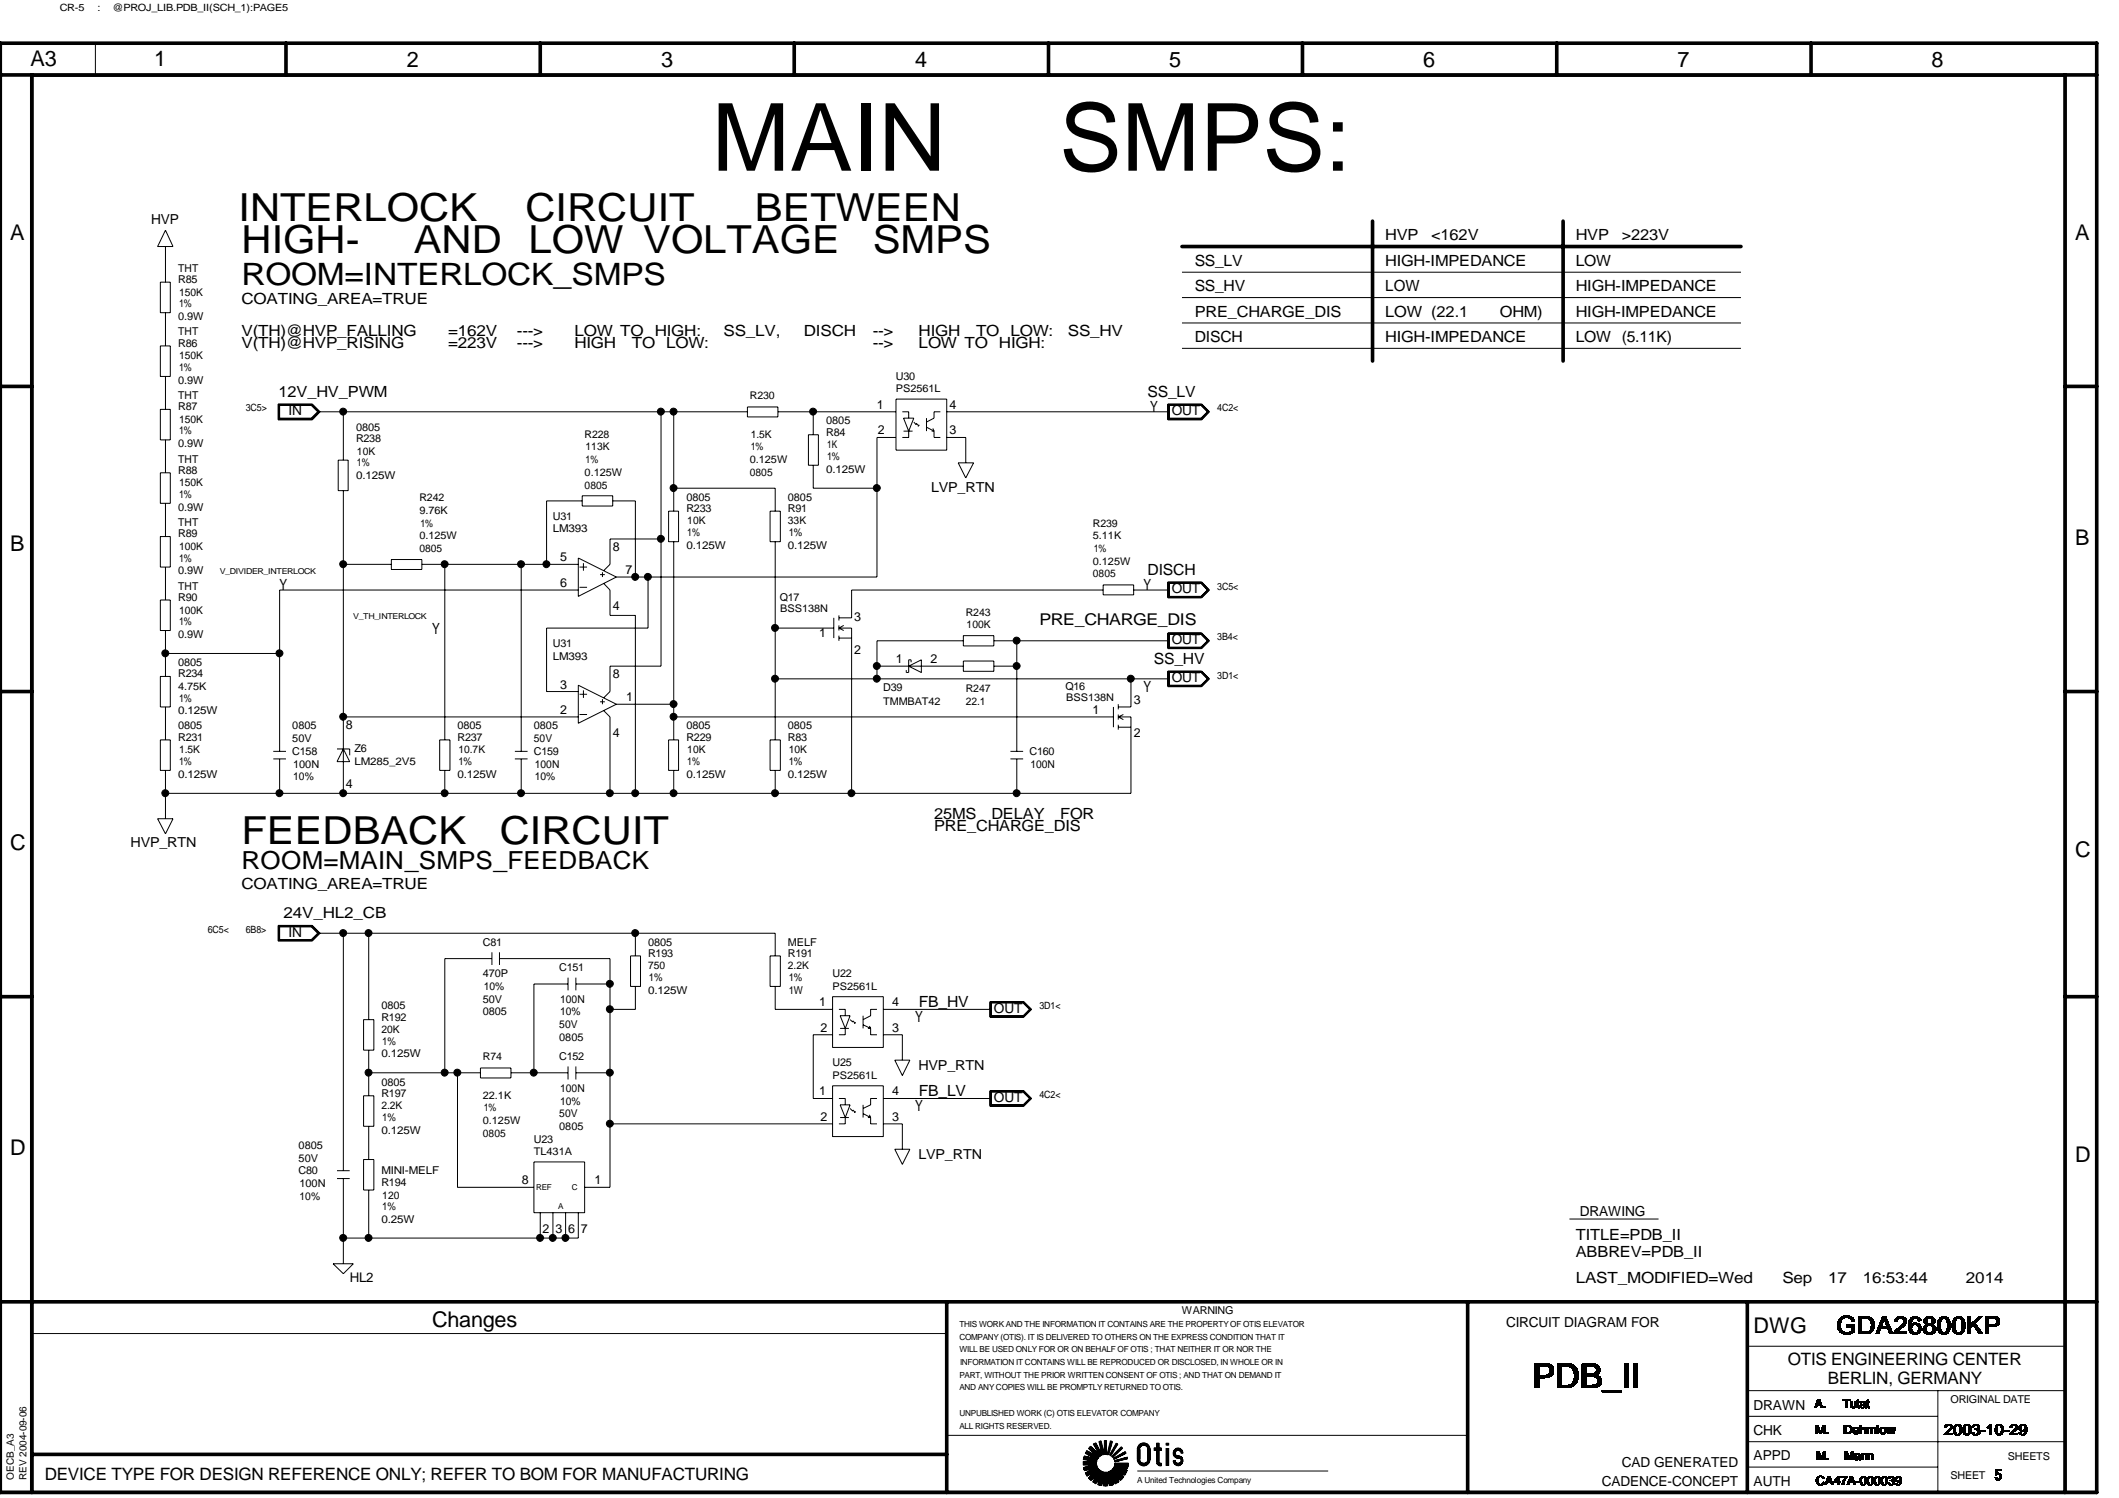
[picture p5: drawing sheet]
<svg xmlns="http://www.w3.org/2000/svg" width="297mm" height="210mm" viewBox="0 0 297 210" stroke-linecap="round" stroke-linejoin="round" font-family="sans-serif">
<g fill="none" stroke="#000" stroke-width=".14">
<path d="M.2 6.2h293.5v202.8h-293.5zM13.4 6.1v4.4M22.5 39.5h1.4v4.3h-1.4zM23.2 34.5v5M23.2 32.3l1.1 2.2h-2.2zM165.7 38.1h78.3M22.5 48.5h1.4v4.2h-1.4zM22.5 57.4h1.4v4.2h-1.4zM23.2 43.8v4.7M23.2 52.7v4.7M39 56.6h4.8l1.1 1.1-1.1 1.1h-4.8zM39.1 56.7h4.6l1 1-1 1.1h-4.6z"/>
<path d="M39.2 56.8h4.5l1 .9-1 1h-4.5zM39.2 56.8h4.4l.9 .9-.9 .9h-4.4zM44.5 57.7h60.3M48.1 57.7v6.8M92.7 57.7v35.6h-7.2v3.6l-.9 .9M94.4 57.7v13.9M104.8 57h4.2v1.4h-4.2zM109 57.7h16.6M114 57.7v3.2M125.6 55.9h7.1v7.2h-7.1zM126.5 57.7h.9v.9M126.7 58.6h1.4l-.7 1.8z"/>
<path d="M128.1 59.1l.3 .4v-.2l.4 .4M128.6 59.7h.2M128.8 59.5v.2M129.9 58.6v1.8M129.9 59.9l1 .5M131.8 57.7h-.9v.9l-1 .5M132.7 57.7h31.2M163.7 56.6h4.7l1.1 1.1-1.1 1.1h-4.7zM163.7 56.7h4.7l1.1 1-1.1 1.1h-4.7zM163.8 56.8h4.6l.9 .9-.9 1h-4.6zM163.9 56.8h4.5l.8 .9-.8 .9h-4.5zM165.7 48.8h78.3"/>
<path d="M165.7 45.3h78.3M165.7 41.7h78.3M22.5 75.2h1.4v4.3h-1.4zM22.5 66.3h1.4v4.2h-1.4zM23.2 61.6v4.7M23.2 70.5v4.7M23.2 79.5v4.6M47.4 64.5h1.4v4.2h-1.4zM48.1 68.7v38M48.1 79.1h6.8M54.9 78.4h4.2v1.4h-4.2zM59.1 79.1h22"/>
<path d="M62.4 79.1v24.6M73.1 79.1v26.2M81.1 78.2l5.3 2.7-5.3 2.7zM81.2 79.5h1.1M81.6 69.5h4.3v1.4h-4.3zM81.6 70.2h-5v8.9M81.8 78.9v1.1M85.9 70.2h3.2v10.7M92.7 75.5h-7.2v3.6l-.9 .9M93.7 71.6h1.4v4.3h-1.4zM94.4 68.4h14.3v3.2M94.4 75.9v27.8"/>
<path d="M107.9 71.6h1.5v4.3h-1.5zM108.7 75.9v27.8M113.3 60.9h1.4v4.3h-1.4zM114 65.2v3.2h8.9M125.6 61.3h-2.7v19.6h-36.5M126.7 60.4h1.2M127.4 60.4v.9h-.9M130.6 60.4h.3M130.8 60l.1 .4M130.9 60.4v.9h.9M132.7 61.3h2.7v3.6M134.3 64.9h2.2l-1.1 2.1z"/>
<path d="M22.5 94.8h1.4v4.3h-1.4zM22.5 84.1h1.4v4.2h-1.4zM23.2 88.3v6.5M23.2 99.1v4.6M23.2 91.6h16M81.1 82.7h-41.9v22.6M81.1 96l5.3 2.7-5.3 2.6zM81.2 82.3h1.1M81.2 97.3h1.1M81.8 96.7v1.1M84.1 80.5h.7M84.1 98.3h.7"/>
<path d="M84.5 80.2v.7M84.5 98v.7M84.6 81.7l.9 1v3.5h3.6v25M84.6 99.6l.9 .9v10.7M86.4 98.7h8M90.8 80.9v7.1h-14.2v8.9h4.5M108.7 88h8.2M108.7 95.1h55.2M116.9 86.6v2.8M117.6 86.2v.8M117.6 87.6v.7M117.6 89.1v.7"/>
<path d="M117.6 88h1.8v23.2M117.6 88l.7 .3M117.6 89.4h1.8M118.3 87.6l-.7 .4M122.9 93.3h4.5M127.4 93.3l1.8-.8v1.7zM127.4 93.3h1.7M127.7 92.8v-.3h-.3v1.7h-.4v-.3M129.2 93.3h5.8M135 89.1h4.3v1.4h-4.3zM135 92.6h4.3v1.5h-4.3zM135 89.8h-12.1v5.3"/>
<path d="M139.3 89.8h24.6M139.3 93.3h3.2M142.5 89.8v15.5M154.6 82.7h-35.2v3.9h-1.8M154.6 82h4.3v1.4h-4.3zM156.1 99.1v2.8M156.8 98.7v.7M158.5 95.1v4h-1.7M158.9 82.7h5M163.7 81.5h4.7l1.1 1.2-1.1 1.1h-4.7zM163.7 88.7h4.7l1.1 1.1-1.1 1.1h-4.7zM163.7 94h4.7l1.1 1.1-1.1 1.1h-4.7z"/>
<path d="M163.7 81.6h4.7l1.1 1.1-1.1 1h-4.7zM163.7 88.7h4.7l1.1 1.1-1.1 1h-4.7zM163.7 94.1h4.7l1.1 1-1.1 1h-4.7zM163.8 81.7h4.6l.9 1-.9 .9h-4.6zM163.8 88.8h4.6l.9 1-.9 1h-4.6zM163.8 94.1h4.6l.9 1-.9 1h-4.6zM163.9 94.2h4.5l.8 .9-.8 .9h-4.5zM163.9 81.7h4.5l.8 1-.8 .9h-4.5zM163.9 88.9h4.5l.8 .9-.8 .9h-4.5zM22.1 114.7h2.2l-1.1 2.1zM22.5 103.7h1.4v4.2h-1.4zM23.2 107.9v6.8"/>
<path d="M38.3 106.3h1.8M38.3 105.3h1.8M39.2 106.3v4.9M47.2 104.9h1.8v.9M48.1 106.7v4.5M48.1 100.5h33M48.1 104.9l.9 1.8h-1.8zM61.6 103.7h1.5v4.2h-1.5zM62.4 107.9v3.3M72.2 106.3h1.8M72.2 105.3h1.8M73.1 106.3v4.9"/>
<path d="M81.2 100.1h1.1M93.7 103.7h1.4v4.2h-1.4zM94.4 100.5h61.7M94.4 107.9v3.3M107.9 103.7h1.5v4.2h-1.5zM108.7 107.9v3.3M141.6 106.3h1.8M141.6 105.3h1.8M142.5 106.3v4.9M156.8 100.5h1.7v10.7h-135.3M156.8 100.1v.7M156.8 101.6v.6"/>
<path d="M156.8 100.5l.7 .3M156.8 101.9h1.7M157.5 100.1l-.7 .4M39 129.7h4.8l1.1 1.1-1.1 1.1h-4.8zM39.1 129.7h4.6l1 1.1-1 1h-4.6zM39.2 129.8h4.5l1 1-1 .9h-4.5zM39.2 129.9h4.4l.9 .9-.9 .9h-4.4zM44.5 130.8h64.2v3.1M48.1 130.8v33.2M51.7 130.8v12.1M69 134.3h-6.6v16M69 133.4v1.8"/>
<path d="M70 134.3h15.5v32.1h-3.5M70 133.4v1.8M79.6 137v1.8M79.6 137.9h-4.8v12.4M80.7 137v1.8M80.7 137.9h4.8M88.4 133.9h1.4v4.3h-1.4zM89.1 130.8v3.1M89.1 138.2v3.2h-3.6M107.9 133.9h1.5v4.3h-1.5zM108.7 138.2v3.2h8M116.7 139.7h7.1v7.1h-7.1z"/>
<path d="M51 142.9h1.4v4.3h-1.4zM51 153.5h1.4v4.3h-1.4zM51.7 150.3h15.6M51.7 147.2v6.3M51.7 157.8v4.7M64.1 150.3v16.1h10.7M67.3 149.6h4.3v1.4h-4.3zM71.6 150.3h8M79.6 149.4v1.9M80.7 150.3h4.8M80.7 149.4v1.9M85.5 157.5h31.2"/>
<path d="M116.7 145h-2.7v8.9h2.7M116.7 152.1h7.1v7.2h-7.1zM117.6 141.4h.9v.9M117.6 153.9h.9v.9M117.8 142.3h1.4l-.7 1.8zM117.8 154.8h1.4l-.7 1.8zM117.8 144.1h1.2M117.8 156.6h1.2M118.5 144.1v.9h-.9M118.5 156.6v.9h-.9M119.2 142.9l.3 .3v-.2l.4 .4M119.2 155.3l.3 .4v-.2l.4 .4"/>
<path d="M119.7 143.4h.2M119.7 155.9h.2M119.9 143.2v.2M119.9 155.7v.2M121 142.3v1.8M121 154.8v1.8M121 143.6l1 .5M121 156l1 .6M121.7 144.1h.3M121.7 156.6h.3M121.9 143.8l.1 .3M121.9 156.2l.1 .4"/>
<path d="M122 144.1v.9h.9M122 156.6v.9h.9M122.9 141.4h-.9v.9l-1 .6M122.9 153.9h-.9v.9l-1 .5M123.8 145h2.7v3.5M123.8 157.5h2.7v3.5M123.8 141.4h15.2M123.8 153.9h15.2M125.4 148.5h2.1l-1 2.2zM138.8 140.3h4.7l1.1 1.1-1.1 1.1h-4.7zM138.8 152.8h4.7l1.1 1.1-1.1 1.1h-4.7zM138.8 140.4h4.7l1 1-1 1.1h-4.7z"/>
<path d="M138.8 152.9h4.7l1 1-1 1h-4.7zM138.9 140.5h4.6l.9 .9-.9 1h-4.6zM138.9 153h4.6l.9 .9-.9 1h-4.6zM139 140.5h4.4l.9 .9-.9 .9h-4.4zM139 153h4.4l.9 .9-.9 .9h-4.4zM46.7 177.1h2.8l-1.4 1.4zM47.2 165.1h1.8M47.2 164h1.8M48.1 165.1v12M51 162.5h1.4v4.3h-1.4zM51.7 166.8v6.7M74.8 162.8h7.2v7.1h-7.2z"/>
<path d="M75.7 169.9v3.6M77.5 169.9v3.6M79.3 169.9v3.6M81.1 169.9v3.6h-33M125.4 161h2.1l-1 2.2zM220 170.8h12.5M4.5 186.9h128.2M244.9 194.9h44.6M244.9 188.6h44.6M244.9 198.5h26.7M271.6 194.9v14.2M4.3 209.1v-198.4h285.3v198.4"/>
<path d="M132.7 201.1h73M151.8 205.2h2M151.8 205.3h2M151.8 204.9h2M151.8 204.8h2M151.8 205h2M151.8 205.1h2M151.8 204.3h1.6M151.8 204.3h1.4M151.8 204.4h2.1M151.8 205.7h2.2M151.8 205.7h2.1"/>
<path d="M151.9 204.2h.9M151.9 204.3h1M151.9 204.2h.8M151.9 205.8h2.1M151.9 205.9h1M151.9 205.8h1.2M151.9 206h.4M151.9 204.1h.5M151.9 204.1h.6M151.9 205.9h.7M151.9 206h.6M152 204h.1"/>
<path d="M152 206h.1M152 206.1l1.2-.3-1.1 .6h1M152 205.6h1.9M152 204.5h1.8M152.1 203.6l1.4 .8-1.5-.4M152.1 203.6h.8M152.1 203.6h.9M152.1 206.5h.8M152.1 205.6h1.7M152.1 206.5h.9M152.2 203.5h.6M152.2 203.5h.5"/>
<path d="M152.2 206.5h.7M152.2 206.4h1M152.2 203.4h.5M152.2 203.4h.3M152.2 203.7h.9M152.2 206.6h.5M152.2 206.7h.5M152.2 206.7h.4M152.2 206.6h.6M152.2 206.3h5.7M152.2 205.5h1.6M152.3 203.3h.2"/>
<path d="M152.3 206.8h.2M152.3 203.3h.1M152.3 203.7h.8M152.4 204.6h1.4M152.4 206.3h5.5M152.4 206.8l1-.5-.8 .8h.7M152.4 203.8h.8M152.4 205.5h1.4M152.4 206.2h2.3M152.5 203.8h.8M152.5 203.8h.9M152.5 204.6h1.3"/>
<path d="M152.5 206.2h2.1M152.5 205.4h1.3M152.6 206.2h1.9M152.6 202.9h.5M152.6 207.2h.6M152.6 206.1h1.8M152.6 207.1h.7M152.7 202.9h.4M152.7 203h.5M152.7 203.9h.8M152.7 207.1h.7M152.7 207.2h.5"/>
<path d="M152.7 203.1h.6M152.7 202.8h.4M152.7 202.8h.3M152.7 203h.6M152.7 204.6h1.1M152.7 207h.8M152.7 207.3h.4M152.7 203.1h.7M152.7 202.7h.3M152.7 206.1h1.6M152.8 204h.8M152.8 207.3h.3"/>
<path d="M152.8 206.9h.7M152.8 205.4h1M152.8 203.2h.6M152.8 202.7h.1M152.8 207.4h.2M152.8 206h1.5M152.8 206.8h.8M152.8 206.9h4.7M152.9 206h1.3M152.9 203.2h.6M152.9 204.7h.9M152.9 207.4h.1"/>
<path d="M152.9 206.8h4.5M152.9 205.4h.9M152.9 204.1h1.3M152.9 204h.8M152.9 206.8h4.4M152.9 207.5l.7-.7-.4 .9M152.9 206h1.2M152.9 203.3h.6M152.9 206.7h4.4M153 203.3h.6M153 206.7h4.3M153 205.9h1.1"/>
<path d="M153 203.4h.6M153 204.7h.8M153 206.6h4.2M153.1 205.3h.7M153.1 203.4h.6M153.1 204.1h1M153.1 205.9h.9M153.1 206.6h4.1M153.1 203.5h.7M153.1 204.2h1M153.1 206.5h4.7M153.2 203.5h.6"/>
<path d="M153.2 206.5h4.7M153.2 205.8h.8M153.2 202.9h-.6l1.2 1.2-1.5-.9M153.2 204.2h.8M153.2 205.3l-1.4 .4h2.1M153.2 207.7h.6M153.2 207.6h.6M153.2 202.3l.9 1.5-1.2-1.2M153.2 203.6h.6M153.2 204.3h.8M153.2 206.4h4.7M153.3 202.4h.4"/>
<path d="M153.3 202.3h.4M153.3 203.6h.6M153.3 207.5h.6M153.3 207.7h.5M153.3 202.5h.5M153.3 204.3h.7M153.3 207.4h.7M153.4 202.3h.2M153.4 202.5h.4M153.4 202.6h.4M153.4 203.7h.6M153.4 207.3h.6"/>
<path d="M153.4 207.4h.6M153.4 207.8h.3M153.4 204.3h.6M153.4 207.2h.7M153.5 202.2h.1M153.5 202.7h.3M153.5 203.8h1.9M153.5 207.9h.2M153.5 207.2h3.1M153.5 202.7h.4M153.5 203.8h.5M153.5 207.1h3.1"/>
<path d="M153.5 202.8h.5M153.5 202.8h.4M153.5 203.8h1.2M153.5 207.9l.6-.7-.2 .9M153.5 207h4M153.5 207.1h3M153.6 202.9h.4M153.6 203.9h.9M153.6 206.9h3.9M153.6 203h.4M153.6 203.9h.8M153.6 206.8h3.8"/>
<path d="M153.7 203.1h.4M153.7 203h.3M153.7 204h.6M153.7 203.2h.4M153.8 203.2h.4M153.8 204h.5M153.8 203.3h.4M153.8 203.4h.5M153.9 203.4h.4M153.9 204.5h-2.1l1.6 .3M153.9 208h.6M153.9 203.5h.4"/>
<path d="M153.9 207.9h.6M153.9 208.1h.6M154 203.6h.3M154 203.5h.3M154 207.8h.5M154 207.9h.5M154 203.6h.4M154 207.7h.6M154 202h.4M154 202.1h.4M154 203.7h1.1M154 203.7h.4"/>
<path d="M154 207.4h.6M154 208.1h.5M154 207.5h.6M154 207.6h.6M154.1 202.3h.4M154.1 202.2h.3M154.1 202.1h.3M154.1 203.8h1.3M154.1 207.3h2.6M154.1 207.4h1.8M154.1 202.4h.4M154.1 207.2h2.6"/>
<path d="M154.2 201.9h.1M154.2 202.4h.3M154.2 202.5h.3M154.2 202.6h.3M154.2 202.7h.4M154.3 202.9h.3M154.3 202.8h.3M154.3 202.7h.3M154.3 201.9l.5 1.8v-1.9h.3v2M154.3 203.1h.4M154.3 203.1h.3M154.3 203h.3"/>
<path d="M154.3 208.2h.1M154.3 202h-.3l.5 1.8-.9-1.7M154.3 203.2h.4M154.4 203.4h.3M154.4 203.3h.3M154.4 203.5h.3M154.4 203.5h.4M154.4 208.2l.3-.8v.8M154.5 203.6h.3M154.5 203.7h.6M154.7 207.9h.6M154.7 207.4h1.3"/>
<path d="M154.7 207.8h.6M154.7 208.2h.6M154.7 208.1h.6M154.7 207.5h.6M154.7 207.6h.6M154.7 207.7h.6M154.7 208h.6M154.8 202.4h.3M154.8 202.3h.3M154.8 202.2h.3M154.8 202h.3M154.8 202.1h.3"/>
<path d="M154.8 201.9h.3M154.8 203.2h.3M154.8 203.1h.3M154.8 203.4h.3M154.8 203.3h.3M154.8 202.9h.3M154.8 202.8h.3M154.8 202.5h.3M154.8 203h.3M154.8 202.6h.3M154.8 202.7h.3M154.8 203.5h.3"/>
<path d="M154.8 203.6h.3M154.9 208.2h.2M155.2 203.6h.3M155.2 203.7h.2M155.3 203.5h.2M155.3 203.6h.2M155.3 203.4h.2M155.3 203.4h.3M155.3 203.3h.3M155.3 207.5h.7M155.3 207.6h.7M155.3 206.2h2.6"/>
<path d="M155.4 203.2h.2M155.4 203.3h.2M155.4 207.6h.6M155.4 203.1h.2M155.4 203h.3M155.4 202.9h.3M155.4 207.8h.6M155.4 207.9h.6M155.4 207.7h.6M155.4 206.2h2.6M155.4 202.8h.3M155.4 202.7h.3"/>
<path d="M155.4 207.9h.7M155.5 202.6h.3M155.5 202.7h.3M155.5 207.9h.6M155.5 208h.6M155.5 206.2h2.5M155.5 202.5h.3M155.5 208.1h.5M155.6 202.4h.2M155.6 202.3h.2M155.6 202.3h.3M155.6 203.8h.2"/>
<path d="M155.6 203.9h.1M155.6 208.2h.1M155.6 208.2l-.3-.8v.8M155.6 206.1h2.4M155.6 202.2h.3M155.6 202h.4M155.6 202.1h.3M155.6 203.7h.3M155.6 204h.1M155.7 201.9h.1M155.7 202h.2M155.7 203.6h.3"/>
<path d="M155.7 203.7h.2M155.7 201.9l-.5 1.9M155.7 206.1h2.3M155.7 203.5h.3M155.8 203.5h.2M155.8 206h2.1M155.8 203.4h.3M155.8 203.3h.3M155.8 204.1h.3M155.9 203.2h.3M155.9 203.3h.2M155.9 204h.3"/>
<path d="M155.9 205.9h1.9M155.9 204.2h.1M155.9 205.9h1.8M156 203.2h.2M156 202l-.6 1.8h-.3M156 204h.2M156 204.2h.1M156 207.4h.7M156 205.8h1.5M156 203.1h.2M156 203.1h.3M156 203.9h.3"/>
<path d="M156 207.4h.8M156 205.8h2.1M156 203h.3M156 207.5h.8M156 205.7h2.1M156.1 202.9h.2M156.1 202.9h.3M156.1 203.8h.3M156.1 204.5h.1M156.1 204.4h.2M156.1 207.6h.7M156.1 207.5h.7"/>
<path d="M156.1 205.7h2M156.1 205.6h2M156.1 202.8h.3M156.1 204.3h.4M156.1 207.7h.7M156.1 205.6h2.1M156.1 205.5h2.1M156.2 202.8h.3M156.2 202.7h.3M156.2 203.8h.3M156.2 205.4h2M156.2 205.5h2"/>
<path d="M156.2 205.3h2M156.2 203.7h.3M156.2 204.8h.5M156.2 204.7h.6M156.2 207.7h.5M156.2 205.2h2M156.2 202.6h.3M156.2 204.3h.4M156.2 204.8h.2M156.2 207.8h.4M156.2 207.8h.5M156.2 205.1h2"/>
<path d="M156.2 205h2M156.3 202.5h.3M156.3 202.6h.2M156.3 203.6h.3M156.3 207.9h.2M156.3 204.2h.4M156.3 202.4h.4M156.3 203.6h.4M156.3 204.6h.8M156.3 207.9l-.4-.6 .2 .8M156.4 202.4h.3M156.4 203.5h.3"/>
<path d="M156.4 204.2h.4M156.4 202.3h.3l-1 1.7M156.4 202.3h.3M156.5 203.5h.3M156.5 204.1h.3M156.5 202.2h.1M156.5 203.4h.3M156.5 202.2l-1 1.7h.2M156.5 204.1h.5M156.5 204.6h.8M156.5 203.4h.4M156.6 203.3h.3"/>
<path d="M156.6 204.6h.8M156.6 203.3h.4M156.6 204h.5M156.6 207.1h.9M156.7 203.2h.3M156.7 207.1h.7M156.7 203.2h.4M156.7 204h.5M156.7 204h.4M156.7 204.5h.9M156.7 207.2h.7M156.8 203.2h.3"/>
<path d="M156.8 207.2h.5M156.8 203.1h.4M156.8 203.9h.5M156.9 203h.3M156.9 203.9h.5M156.9 207.3h.4M156.9 203h.4M156.9 207.3h.3M157 202.9h.3M157 203.8h.5M157 207.3h.2M157 207.4h.2"/>
<path d="M157 202.9h.4l-1.4 1.4M157 204.5h.8M157 207.4h.1M157.1 202.9h.2M157.1 203.8h.5M157.1 202.8h.2M157.1 207.4l-.6-.4 .4 .6h-.8M157.2 203.7h.5M157.2 204.4h.7M157.2 202.7l-1.4 1.4h.3M157.2 203.7h.6M157.3 203.6h.6l-1.8 .9"/>
<path d="M157.3 204.4h.8l-1.9 .5M157.4 203.6h.5M157.4 204.3h.7M157.4 206.6h.4M157.4 205.8l.6 .2h-2.3M157.5 203.5h.4M157.5 206.6h.3M157.6 203.5h.2M157.6 204.3h.5M157.6 206.7h.1M157.6 203.4h.2M157.7 206.7l-.6-.2 .5 .5h-4"/>
<path d="M157.7 203.4l-1.6 .9h.3M157.9 204.3h.2M157.9 204.2h.2M158.1 204.2l-1.9 .5h.8M159.4 203.1h.4v1.4h-.4zM159.4 203h.4M159.4 202.9h.4M159.4 204.6h.4M159.4 206.1h26.8M159.5 202.9l-.1 .1h.4M159.5 202.8v.1M159.5 203.1v1.4"/>
<path d="M159.5 204.7v.2M159.5 202.9h.3M159.5 202.8h.4M159.5 204.8h.4M159.5 204.6h.3M159.5 204.7h.3M159.5 202.7v.1M159.5 204.9h.1M159.5 204.9h.4M159.5 202.7h.4M159.6 202.6l-.1 .1M159.6 204.9v.2"/>
<path d="M159.6 203.1v1.4M159.6 202.6h.4M159.6 202.7h.4M159.6 204.9h.4M159.6 202.6h.1M159.6 202.6h.5M159.6 205h.5M159.6 202.5h1.4M159.6 205.1h1.4M159.6 205h1.4M159.7 202.4l-.1 .2M159.7 202.5h1.3"/>
<path d="M159.7 205.1l.1 .2 1-.1M159.7 203.1v1.4M159.7 205.1h1.3M159.7 202.4h1.2h-1.2M159.8 205.2h1.1h-1.1M159.8 202.4h1.1M159.8 203.1v1.4M159.8 204.6h-.4l.1 .1M159.9 202.3h.9M159.9 205.3h.8M159.9 202.3h.1M160 202.3h.7"/>
<path d="M160 205.3h.7M160.1 202.2h.4M160.1 205.4h.4M160.6 202.6h.5M160.6 205h.5M160.7 202.6h.4M160.7 204.9h.4M160.7 202.3h.1M160.7 202.7h.4M160.7 204.9h.5M160.7 202.7h.5M160.8 202.3v.1"/>
<path d="M160.8 202.8h.4M160.8 204.8h.4M160.8 202.3l-1 .1M160.8 202.9h.4M160.8 204.7h.4M160.9 203.1h.3v1.4h-.3zM160.9 203h.3M160.9 202.9h.3M160.9 204.6h.3M160.9 203.1v1.4M161 203.1v1.4M161 202.5l.1 .1"/>
<path d="M161 205l-.1 .1h-1.2M161.1 202.6v.1M161.1 203.1v1.4M161.1 205h-.1M161.1 202.7l.1 .2M161.1 204.9v.1M161.2 204.8l-.1 .1M161.2 203.1v1.4M161.2 204.7v.1M161.2 202.9v.1M161.2 204.6v.1M161.8 203.2h1"/>
<path d="M161.8 203.1h1M161.8 203h1M161.8 202.9h1M162.1 202.2v2.7h.4v-2.7M162.1 204.9h.4M162.1 205h.5M162.1 205.1h.7M162.1 205h.7M162.2 202.2v2.7M162.2 205.1h.6M162.2 205.2h.6M162.3 205.2h.5"/>
<path d="M162.3 202.2v2.7M162.3 205.3h.5M162.4 205.4h.4M162.4 202.2v2.7M162.5 205.4h.3M163.5 202.2v.3M163.5 202.9v2.5M163.6 202.2v.3M163.6 202.9v2.5M163.7 202.2v.3M163.7 202.9v2.5M163.8 202.2v.3"/>
<path d="M163.8 202.9v2.5M164.4 203.5h.4M164.4 203.6h.4M164.4 203.7h.4M164.4 203.8h.4M164.4 204.8h.4M164.4 204.7h.4M164.5 204.9h.3M164.5 203.4h.3M164.5 203.4h.4M164.5 203.9h.4M164.5 203.9h.5"/>
<path d="M164.5 204.9h.4M164.5 203.3h.5M164.5 203.3h.4M164.5 204h.7M164.5 204h.9M164.5 205h.5M164.5 203.2h1.2M164.5 204h1M164.5 205.1h1.2M164.5 205h1.2M164.6 203.2h1.1M164.6 204.1h1"/>
<path d="M164.6 205.1h1.1M164.6 203.1h1M164.6 205.2h1M164.7 203.1h.9M164.7 204.2h1M164.7 205.2h.9M164.7 203h.9M164.8 205.3h.7M164.8 203h.7M164.8 204.3h.9M164.8 202.9h.7M164.8 204.3h1"/>
<path d="M164.9 205.4h.5M165.1 202.9h.1M165.1 205.4h.1M165.3 203.3h.5M165.3 204.3h.5M165.3 205h.5M165.4 203.3h.4M165.4 203.4h.4M165.4 204.9h.4M165.4 204.4h.4M165.5 204.9h.3M165.5 203.5h.4"/>
<path d="M165.5 204.5h.4M165.5 204.5h.3M165.5 204.8h.4M165.5 203.6h.4M165.5 204.6h.4M165.5 204.7h.4M244.9 202h44.6M244.9 205.6h26.7"/>
<circle cx="48.1" cy="57.7" r=".49"/>
<circle cx="92.6" cy="57.7" r=".49"/>
<circle cx="94.4" cy="57.7" r=".49"/>
<circle cx="114" cy="57.7" r=".49"/>
<circle cx="48.1" cy="79.1" r=".49"/>
<circle cx="62.3" cy="79.1" r=".49"/>
<circle cx="73" cy="79.1" r=".49"/>
<circle cx="76.6" cy="79.1" r=".49"/>
<circle cx="92.6" cy="75.5" r=".49"/>
<circle cx="94.4" cy="68.4" r=".49"/>
<circle cx="122.9" cy="68.4" r=".49"/>
<circle cx="23.2" cy="91.5" r=".49"/>
<circle cx="39.2" cy="91.5" r=".49"/>
<circle cx="89" cy="80.8" r=".49"/>
<circle cx="90.8" cy="80.8" r=".49"/>
<circle cx="94.4" cy="98.7" r=".49"/>
<circle cx="108.6" cy="95.1" r=".49"/>
<circle cx="108.6" cy="88" r=".49"/>
<circle cx="122.9" cy="93.3" r=".49"/>
<circle cx="122.9" cy="95.1" r=".49"/>
<circle cx="142.5" cy="89.8" r=".49"/>
<circle cx="142.5" cy="93.3" r=".49"/>
<circle cx="158.5" cy="95.1" r=".49"/>
<circle cx="23.2" cy="111.1" r=".49"/>
<circle cx="39.2" cy="111.1" r=".49"/>
<circle cx="48.1" cy="100.4" r=".49"/>
<circle cx="48.1" cy="111.1" r=".49"/>
<circle cx="62.3" cy="111.1" r=".49"/>
<circle cx="73" cy="111.1" r=".49"/>
<circle cx="85.5" cy="111.1" r=".49"/>
<circle cx="89" cy="111.1" r=".49"/>
<circle cx="94.4" cy="111.1" r=".49"/>
<circle cx="94.4" cy="100.4" r=".49"/>
<circle cx="108.6" cy="111.1" r=".49"/>
<circle cx="119.4" cy="111.1" r=".49"/>
<circle cx="142.5" cy="111.1" r=".49"/>
<circle cx="48.1" cy="130.7" r=".49"/>
<circle cx="51.7" cy="130.7" r=".49"/>
<circle cx="85.5" cy="137.9" r=".49"/>
<circle cx="89" cy="130.7" r=".49"/>
<circle cx="51.7" cy="150.3" r=".49"/>
<circle cx="62.3" cy="150.3" r=".49"/>
<circle cx="64.1" cy="150.3" r=".49"/>
<circle cx="74.8" cy="150.3" r=".49"/>
<circle cx="85.5" cy="157.5" r=".49"/>
<circle cx="85.5" cy="150.3" r=".49"/>
<circle cx="85.5" cy="141.4" r=".49"/>
<circle cx="48.1" cy="173.5" r=".49"/>
<circle cx="51.7" cy="173.5" r=".49"/>
<circle cx="75.7" cy="173.5" r=".49"/>
<circle cx="77.5" cy="173.5" r=".49"/>
<circle cx="79.3" cy="173.5" r=".49"/>
</g>
<g fill="none" stroke="#000" stroke-width=".51">
<path d="M0 6.1h293.9v203h-293.9zM0 10.5h293.9M4.5 10.5v198.6M40.1 6.1v4.4M75.7 6.1v4.4M111.3 6.1v4.4M147 6.1v4.4M182.6 6.1v4.4M218.2 6.1v4.4M253.9 6.1v4.4M289.5 10.5v198.6M165.7 34.5h78.3"/>
<path d="M192.4 31v19.6M219.1 31v19.6M0 54.1h4.5M289.5 54.1h4.4M0 96.9h4.5M289.5 96.9h4.4M0 139.7h4.5M289.5 139.7h4.4M0 182.4h293.9M132.7 182.4v26.7M205.7 182.4v26.7M244.9 182.4v26.7"/>
<path d="M4.5 203.8h128.2"/>
</g>
<g fill="#000">
<circle cx="48.1" cy="57.7" r=".49"/>
<circle cx="92.6" cy="57.7" r=".49"/>
<circle cx="94.4" cy="57.7" r=".49"/>
<circle cx="114" cy="57.7" r=".49"/>
<circle cx="48.1" cy="79.1" r=".49"/>
<circle cx="62.3" cy="79.1" r=".49"/>
<circle cx="73" cy="79.1" r=".49"/>
<circle cx="76.6" cy="79.1" r=".49"/>
<circle cx="92.6" cy="75.5" r=".49"/>
<circle cx="94.4" cy="68.4" r=".49"/>
<circle cx="122.9" cy="68.4" r=".49"/>
<circle cx="23.2" cy="91.5" r=".49"/>
<circle cx="39.2" cy="91.5" r=".49"/>
<circle cx="89" cy="80.8" r=".49"/>
<circle cx="90.8" cy="80.8" r=".49"/>
<circle cx="94.4" cy="98.7" r=".49"/>
<circle cx="108.6" cy="95.1" r=".49"/>
<circle cx="108.6" cy="88" r=".49"/>
<circle cx="122.9" cy="93.3" r=".49"/>
<circle cx="122.9" cy="95.1" r=".49"/>
<circle cx="142.5" cy="89.8" r=".49"/>
<circle cx="142.5" cy="93.3" r=".49"/>
<circle cx="158.5" cy="95.1" r=".49"/>
<circle cx="23.2" cy="111.1" r=".49"/>
<circle cx="39.2" cy="111.1" r=".49"/>
<circle cx="48.1" cy="100.4" r=".49"/>
<circle cx="48.1" cy="111.1" r=".49"/>
<circle cx="62.3" cy="111.1" r=".49"/>
<circle cx="73" cy="111.1" r=".49"/>
<circle cx="85.5" cy="111.1" r=".49"/>
<circle cx="89" cy="111.1" r=".49"/>
<circle cx="94.4" cy="111.1" r=".49"/>
<circle cx="94.4" cy="100.4" r=".49"/>
<circle cx="108.6" cy="111.1" r=".49"/>
<circle cx="119.4" cy="111.1" r=".49"/>
<circle cx="142.5" cy="111.1" r=".49"/>
<circle cx="48.1" cy="130.7" r=".49"/>
<circle cx="51.7" cy="130.7" r=".49"/>
<circle cx="85.5" cy="137.9" r=".49"/>
<circle cx="89" cy="130.7" r=".49"/>
<circle cx="51.7" cy="150.3" r=".49"/>
<circle cx="62.3" cy="150.3" r=".49"/>
<circle cx="64.1" cy="150.3" r=".49"/>
<circle cx="74.8" cy="150.3" r=".49"/>
<circle cx="85.5" cy="157.5" r=".49"/>
<circle cx="85.5" cy="150.3" r=".49"/>
<circle cx="85.5" cy="141.4" r=".49"/>
<circle cx="48.1" cy="173.5" r=".49"/>
<circle cx="51.7" cy="173.5" r=".49"/>
<circle cx="75.7" cy="173.5" r=".49"/>
<circle cx="77.5" cy="173.5" r=".49"/>
<circle cx="79.3" cy="173.5" r=".49"/>
</g>
<g font-size="13.1">
<text x="99.8" y="23.9">MAIN</text>
<text x="148.5" y="23.9">SMPS:</text>
</g>
<g font-size="5.4">
<text x="33.4" y="30.9">INTERLOCK</text>
<text x="33.9" y="35.4">HIGH-</text>
<text x="58" y="35.4">AND LOW VOLTAGE</text>
<text x="73.7" y="30.9">CIRCUIT</text>
<text x="105.8" y="30.9">BETWEEN</text>
<text x="122.3" y="35.4">SMPS</text>
<text x="33.9" y="118.2">FEEDBACK</text>
<text x="70.1" y="118.2">CIRCUIT</text>
</g>
<text font-size="4.8" x="214.8" y="194.5">PDB_II</text>
<text font-size="4.3" x="33.9" y="39.9">ROOM=INTERLOCK_SMPS</text>
<g font-size="3.5">
<text x="33.9" y="121.8">ROOM=MAIN_SMPS_FEEDBACK</text>
<text x="257.4" y="186.9">GDA26800KP</text>
</g>
<g font-size="3">
<text x="4.3" y="9.2">A3</text>
<text x="21.6" y="9.2">1</text>
<text x="57" y="9.4">2</text>
<text x="92.7" y="9.4">3</text>
<text x="128.3" y="9.4">4</text>
<text x="163.9" y="9.4">5</text>
<text x="199.5" y="9.4">6</text>
<text x="235.2" y="9.4">7</text>
<text x="270.8" y="9.4">8</text>
<text x="1.4" y="33.6">A</text>
<text x="290.9" y="33.6">A</text>
<text x="1.4" y="77.3">B</text>
<text x="290.9" y="76.4">B</text>
<text x="1.4" y="119.1">C</text>
<text x="290.9" y="120">C</text>
<text x="1.4" y="161.9">D</text>
<text x="290.9" y="162.8">D</text>
<text x="60.6" y="185.9">Changes</text>
<text x="245.8" y="186.8">DWG</text>
</g>
<g font-size="2.4">
<text x="250.6" y="191.3">OTIS ENGINEERING CENTER</text>
<text x="256.2" y="194">BERLIN, GERMANY</text>
<text x="6.3" y="207.3">DEVICE TYPE FOR DESIGN REFERENCE ONLY; REFER TO BOM FOR MANUFACTURING</text>
</g>
<text font-size="2.3" x="145.7" y="87.6">PRE_CHARGE_DIS</text>
<g font-size="2.2">
<text x="194.2" y="33.7">HVP</text>
<text x="200.6" y="33.7">&lt;162V</text>
<text x="220.9" y="33.7">HVP</text>
<text x="227.3" y="33.7">&gt;223V</text>
<text x="167.5" y="37.3">SS_LV</text>
<text x="167.5" y="40.8">SS_HV</text>
<text x="194.2" y="40.8">LOW</text>
<text x="194.2" y="37.3">HIGH-IMPEDANCE</text>
<text x="220.9" y="40.8">HIGH-IMPEDANCE</text>
<text x="220.9" y="37.3">LOW</text>
<text x="33.9" y="47">V(TH)@HVP_FALLING</text>
<text x="33.9" y="42.6">COATING_AREA=TRUE</text>
<text x="62.8" y="47">=162V</text>
<text x="72.5" y="47">---&gt;</text>
<text x="80.5" y="47">LOW TO</text>
<text x="91.8" y="47">HIGH:</text>
<text x="101.4" y="47">SS_LV,</text>
<text x="112.7" y="47">DISCH</text>
<text x="122.3" y="47">--&gt;</text>
<text x="128.8" y="47">HIGH</text>
<text x="136.8" y="47">TO</text>
<text x="141.6" y="47">LOW:</text>
<text x="149.7" y="47">SS_HV</text>
<text x="167.5" y="44.4">PRE_CHARGE_DIS</text>
<text x="167.5" y="47.9">DISCH</text>
<text x="194.2" y="47.9">HIGH-IMPEDANCE</text>
<text x="194.2" y="44.4">LOW (22.1</text>
<text x="210.3" y="44.4">OHM)</text>
<text x="220.9" y="44.4">HIGH-IMPEDANCE</text>
<text x="220.9" y="47.9">LOW (5.11K)</text>
<text x="33.9" y="48.8">V(TH)@HVP_RISING</text>
<text x="62.8" y="48.8">=223V</text>
<text x="72.5" y="48.8">---&gt;</text>
<text x="80.5" y="48.8">HIGH</text>
<text x="88.6" y="48.8">TO</text>
<text x="93.4" y="48.8">LOW:</text>
<text x="122.3" y="48.8">--&gt;</text>
<text x="128.8" y="48.8">LOW TO</text>
<text x="140" y="48.8">HIGH:</text>
<text x="39" y="55.6">12V_HV_PWM</text>
<text x="160.9" y="55.6">SS_LV</text>
<text x="161.2" y="57.7">Y</text>
<text x="39.2" y="82.7">Y</text>
<text x="160.3" y="82.7">Y</text>
<text x="160.9" y="80.5">DISCH</text>
<text x="60.6" y="88.9">Y</text>
<text x="161.8" y="93">SS_HV</text>
<text x="160.3" y="96.9">Y</text>
<text x="130.9" y="116.5">PRE_CHARGE_DIS</text>
<text x="130.9" y="114.7">25MS</text>
<text x="139" y="114.7">DELAY</text>
<text x="148.6" y="114.7">FOR</text>
<text x="33.9" y="124.5">COATING_AREA=TRUE</text>
<text x="39.7" y="128.6">24V_HL2_CB</text>
<text x="128.3" y="143.2">Y</text>
<text x="128.8" y="141.1">FB_HV</text>
<text x="128.3" y="155.7">Y</text>
<text x="128.8" y="153.5">FB_LV</text>
<text x="220.9" y="173.8">TITLE=PDB_II</text>
<text x="220.9" y="179.7">LAST_MODIFIED=Wed</text>
<text x="220.9" y="176.2">ABBREV=PDB_II</text>
<text x="249.8" y="179.7">Sep</text>
<text x="256.3" y="179.7">17</text>
<text x="261.1" y="179.7">16:53:44</text>
<text x="275.6" y="179.7">2014</text>
<text x="272.5" y="201.1">2003-10-29</text>
<text x="279.7" y="207.3">5</text>
</g>
<g font-size="1.9">
<text x="21.2" y="31.4">HVP</text>
<text x="40.4" y="58.2">IN</text>
<text x="164.3" y="58.2">OUT</text>
<text x="130.5" y="68.9">LVP_RTN</text>
<text x="164.3" y="83.1">OUT</text>
<text x="164.3" y="95.6">OUT</text>
<text x="164.3" y="90.3">OUT</text>
<text x="18.3" y="118.7">HVP_RTN</text>
<text x="40.4" y="131.2">IN</text>
<text x="139.3" y="141.9">OUT</text>
<text x="128.7" y="149.9">HVP_RTN</text>
<text x="139.3" y="154.4">OUT</text>
<text x="128.7" y="162.4">LVP_RTN</text>
<text x="221.4" y="170.4">DRAWING</text>
<text x="49" y="179.7">HL2</text>
<text x="211.1" y="185.9">CIRCUIT DIAGRAM FOR</text>
<text x="245.8" y="197.5">DRAWN</text>
<text x="245.8" y="201.1">CHK</text>
<text x="224.5" y="208.2">CADENCE-CONCEPT</text>
<text x="227.3" y="205.5">CAD GENERATED</text>
<text x="245.8" y="208.2">AUTH</text>
<text x="245.8" y="204.6">APPD</text>
</g>
<g font-size="1.7">
<text x="122.9" y="57.3">1</text>
<text x="133.1" y="57.3">4</text>
<text x="123.1" y="60.8">2</text>
<text x="133.1" y="60.8">3</text>
<text x="85.9" y="77.2">8</text>
<text x="78.5" y="78.7">5</text>
<text x="78.5" y="82.2">6</text>
<text x="87.7" y="80.4">7</text>
<text x="85.9" y="85.4">4</text>
<text x="114.8" y="89.3">1</text>
<text x="119.7" y="87">3</text>
<text x="85.9" y="95">8</text>
<text x="119.7" y="91.7">2</text>
<text x="125.6" y="92.9">1</text>
<text x="130.4" y="92.9">2</text>
<text x="78.5" y="96.5">3</text>
<text x="78.5" y="100">2</text>
<text x="87.8" y="98.3">1</text>
<text x="153.2" y="100">1</text>
<text x="158.9" y="98.6">3</text>
<text x="48.5" y="102.2">8</text>
<text x="85.9" y="103.3">4</text>
<text x="158.9" y="103.3">2</text>
<text x="48.5" y="110.4">4</text>
<text x="114.8" y="141">1</text>
<text x="125" y="141">4</text>
<text x="115" y="144.6">2</text>
<text x="125" y="144.6">3</text>
<text x="114.8" y="153.5">1</text>
<text x="125" y="153.5">4</text>
<text x="115" y="157">2</text>
<text x="125" y="157">3</text>
<text x="73.1" y="165.9">8</text>
<text x="83.4" y="165.9">1</text>
<text x="76.1" y="172.7">2</text>
<text x="77.8" y="172.7">3</text>
<text x="79.6" y="172.7">6</text>
<text x="81.4" y="172.7">7</text>
<text x="254.4" y="197.4">A.</text>
<text x="258.4" y="197.4">Tutat</text>
<text x="254.5" y="201">M.</text>
<text x="258.4" y="201">Dehmlow</text>
<text x="254.5" y="208.1">CA47A-000039</text>
<text x="254.6" y="204.5">M.</text>
<text x="258.5" y="204.5">Mann</text>
</g>
<g font-size="1.5">
<text x="25" y="38.1">THT</text>
<text x="25" y="39.7">R85</text>
<text x="25.1" y="41.4">150K</text>
<text x="25" y="47">THT</text>
<text x="25" y="44.8">0.9W</text>
<text x="25.1" y="43.1">1%</text>
<text x="25" y="53.8">0.9W</text>
<text x="25" y="48.6">R86</text>
<text x="25.1" y="52">1%</text>
<text x="25.1" y="50.3">150K</text>
<text x="125.6" y="53.2">U30</text>
<text x="25" y="55.9">THT</text>
<text x="25" y="57.5">R87</text>
<text x="25.1" y="59.3">150K</text>
<text x="105.1" y="56">R230</text>
<text x="115.8" y="59.5">0805</text>
<text x="125.6" y="55">PS2561L</text>
<text x="25" y="62.7">0.9W</text>
<text x="25" y="64.8">THT</text>
<text x="25.1" y="60.9">1%</text>
<text x="49.9" y="61.9">R238</text>
<text x="49.9" y="60.4">0805</text>
<text x="50" y="63.7">10K</text>
<text x="50" y="65.3">1%</text>
<text x="82" y="61.3">R228</text>
<text x="82.1" y="63.1">113K</text>
<text x="82.1" y="64.9">1%</text>
<text x="105.1" y="64.9">0.125W</text>
<text x="105.2" y="61.3">1.5K</text>
<text x="105.2" y="63.1">1%</text>
<text x="115.8" y="61">R84</text>
<text x="115.9" y="62.8">1K</text>
<text x="115.9" y="64.4">1%</text>
<text x="25" y="71.6">0.9W</text>
<text x="25" y="66.4">R88</text>
<text x="25.1" y="69.8">1%</text>
<text x="25.1" y="68.2">150K</text>
<text x="49.9" y="67.1">0.125W</text>
<text x="58.8" y="70.2">R242</text>
<text x="82" y="66.7">0.125W</text>
<text x="82" y="68.5">0805</text>
<text x="96.2" y="71.8">R233</text>
<text x="96.2" y="70.1">0805</text>
<text x="105.1" y="66.7">0805</text>
<text x="110.4" y="71.8">R91</text>
<text x="110.4" y="70.1">0805</text>
<text x="115.8" y="66.2">0.125W</text>
<text x="25" y="73.7">THT</text>
<text x="25" y="75.3">R89</text>
<text x="25.1" y="77.1">100K</text>
<text x="58.8" y="72">9.76K</text>
<text x="58.8" y="75.6">0.125W</text>
<text x="58.8" y="77.3">0805</text>
<text x="58.9" y="73.8">1%</text>
<text x="77.5" y="72.8">U31</text>
<text x="77.5" y="74.6">LM393</text>
<text x="96.2" y="76.9">0.125W</text>
<text x="96.3" y="73.5">10K</text>
<text x="96.3" y="75.1">1%</text>
<text x="110.4" y="73.5">33K</text>
<text x="110.4" y="76.9">0.125W</text>
<text x="110.6" y="75.1">1%</text>
<text x="153.2" y="73.8">R239</text>
<text x="153.2" y="75.6">5.11K</text>
<text x="153.3" y="77.3">1%</text>
<text x="25" y="80.5">0.9W</text>
<text x="25" y="82.6">THT</text>
<text x="25.1" y="78.7">1%</text>
<text x="153.2" y="79.1">0.125W</text>
<text x="153.2" y="80.9">0805</text>
<text x="25" y="89.4">0.9W</text>
<text x="25" y="84.2">R90</text>
<text x="25.1" y="87.6">1%</text>
<text x="25.1" y="86">100K</text>
<text x="109.3" y="84.2">Q17</text>
<text x="109.4" y="85.8">BSS138N</text>
<text x="135.4" y="86.3">R243</text>
<text x="135.5" y="88.1">100K</text>
<text x="25" y="93.3">0805</text>
<text x="25" y="94.9">R234</text>
<text x="77.5" y="90.6">U31</text>
<text x="77.5" y="92.4">LM393</text>
<text x="25" y="100.1">0.125W</text>
<text x="25" y="96.6">4.75K</text>
<text x="25.1" y="98.3">1%</text>
<text x="123.8" y="96.9">D39</text>
<text x="123.8" y="98.8">TMMBAT42</text>
<text x="135.4" y="96.9">R247</text>
<text x="135.4" y="98.7">22.1</text>
<text x="149.3" y="96.7">Q16</text>
<text x="149.5" y="98.2">BSS138N</text>
<text x="25" y="102.2">0805</text>
<text x="25" y="103.8">R231</text>
<text x="25.1" y="107.2">1%</text>
<text x="25.1" y="105.6">1.5K</text>
<text x="41" y="105.8">C158</text>
<text x="41" y="102.2">0805</text>
<text x="41" y="104">50V</text>
<text x="41.1" y="107.6">100N</text>
<text x="49.7" y="105.4">Z6</text>
<text x="49.7" y="107.2">LM285_2V5</text>
<text x="64.1" y="102.2">0805</text>
<text x="64.1" y="103.8">R237</text>
<text x="64.3" y="105.6">10.7K</text>
<text x="64.3" y="107.2">1%</text>
<text x="74.8" y="105.8">C159</text>
<text x="74.8" y="102.2">0805</text>
<text x="74.8" y="104">50V</text>
<text x="75" y="107.6">100N</text>
<text x="96.2" y="103.8">R229</text>
<text x="96.2" y="102.2">0805</text>
<text x="96.3" y="105.6">10K</text>
<text x="96.3" y="107.2">1%</text>
<text x="110.4" y="103.8">R83</text>
<text x="110.4" y="102.2">0805</text>
<text x="110.6" y="105.6">10K</text>
<text x="110.6" y="107.2">1%</text>
<text x="144.3" y="105.8">C160</text>
<text x="144.4" y="107.6">100N</text>
<text x="25" y="109">0.125W</text>
<text x="41.1" y="109.3">10%</text>
<text x="64.1" y="109">0.125W</text>
<text x="75" y="109.3">10%</text>
<text x="96.2" y="109">0.125W</text>
<text x="110.4" y="109">0.125W</text>
<text x="67.7" y="132.5">C81</text>
<text x="67.7" y="136.9">470P</text>
<text x="78.4" y="136.1">C151</text>
<text x="90.8" y="134.1">R193</text>
<text x="90.8" y="135.8">750</text>
<text x="90.8" y="132.5">0805</text>
<text x="91" y="137.5">1%</text>
<text x="110.4" y="134.1">R191</text>
<text x="110.4" y="135.8">2.2K</text>
<text x="110.4" y="132.5">MELF</text>
<text x="110.6" y="137.5">1%</text>
<text x="116.7" y="136.9">U22</text>
<text x="53.5" y="143">R192</text>
<text x="53.5" y="141.4">0805</text>
<text x="67.7" y="140.5">50V</text>
<text x="67.7" y="142.3">0805</text>
<text x="67.8" y="138.7">10%</text>
<text x="78.5" y="140.5">100N</text>
<text x="78.5" y="142.3">10%</text>
<text x="90.8" y="139.3">0.125W</text>
<text x="110.6" y="139.3">1W</text>
<text x="116.7" y="138.7">PS2561L</text>
<text x="53.5" y="148.2">0.125W</text>
<text x="53.5" y="144.8">20K</text>
<text x="53.6" y="146.4">1%</text>
<text x="67.7" y="148.6">R74</text>
<text x="78.4" y="144.1">50V</text>
<text x="78.4" y="145.8">0805</text>
<text x="78.4" y="148.5">C152</text>
<text x="116.7" y="149.4">U25</text>
<text x="53.5" y="155.4">2.2K</text>
<text x="53.5" y="152.1">0805</text>
<text x="53.5" y="153.7">R197</text>
<text x="67.7" y="154">22.1K</text>
<text x="67.8" y="155.7">1%</text>
<text x="78.5" y="153">100N</text>
<text x="78.5" y="154.8">10%</text>
<text x="116.7" y="151.2">PS2561L</text>
<text x="41.9" y="161">0805</text>
<text x="53.5" y="158.8">0.125W</text>
<text x="53.6" y="157.1">1%</text>
<text x="67.7" y="157.5">0.125W</text>
<text x="67.7" y="159.3">0805</text>
<text x="74.8" y="160.1">U23</text>
<text x="74.8" y="161.8">TL431A</text>
<text x="78.4" y="158.3">0805</text>
<text x="78.4" y="156.5">50V</text>
<text x="41.9" y="164.5">C80</text>
<text x="41.9" y="162.8">50V</text>
<text x="42" y="166.3">100N</text>
<text x="53.5" y="164.5">MINI-MELF</text>
<text x="53.5" y="166.2">R194</text>
<text x="53.6" y="167.9">120</text>
<text x="42" y="168.1">10%</text>
<text x="53.5" y="171.3">0.25W</text>
<text x="53.6" y="169.5">1%</text>
<text x="165.7" y="184.1">WARNING</text>
<text x="273.4" y="196.6">ORIGINAL DATE</text>
<text x="273.4" y="207.3">SHEET</text>
<text x="281.5" y="204.6">SHEETS</text>
</g>
<g font-size="1.4">
<text x="8.4" y="1.6">CR-5</text>
<text x="13.7" y="1.6">:</text>
<text x="15.8" y="1.6">@PROJ_LIB.PDB_II(SCH_1):PAGE5</text>
<text x="34.5" y="57.7">3C5&gt;</text>
<text x="170.6" y="57.7">4C2&lt;</text>
<text x="170.6" y="82.6">3C5&lt;</text>
<text x="170.6" y="89.7">3B4&lt;</text>
<text x="170.6" y="95.1">3D1&lt;</text>
<text x="29.1" y="130.7">6C5&lt;</text>
<text x="34.5" y="130.7">6B8&gt;</text>
<text x="145.7" y="141.4">3D1&lt;</text>
<text x="145.7" y="153.9">4C2&lt;</text>
<text x="1.9" y="207.3" transform="rotate(-90 1.9 207.3)">OECB_A3</text>
<text x="3.7" y="207.3" transform="rotate(-90 3.7 207.3)">REV 2004-09-06</text>
</g>
<g font-size="1.2">
<text x="134.5" y="185.9">THIS WORK AND THE INFORMATION IT CONTAINS ARE THE PROPERTY OF OTIS ELEVATOR</text>
<text x="134.5" y="187.7">COMPANY (OTIS). IT IS DELIVERED TO OTHERS ON THE EXPRESS CONDITION THAT IT</text>
<text x="134.5" y="189.5">WILL BE USED ONLY FOR OR ON BEHALF OF OTIS ; THAT NEITHER IT OR NOR THE</text>
<text x="134.6" y="191.3">INFORMATION IT CONTAINS WILL BE REPRODUCED OR DISCLOSED, IN WHOLE OR IN</text>
<text x="134.5" y="194.8">AND ANY COPIES WILL BE PROMPTLY RETURNED TO OTIS.</text>
<text x="134.5" y="193">PART, WITHOUT THE PRIOR WRITTEN CONSENT OF OTIS ; AND THAT ON DEMAND IT</text>
<text x="134.5" y="198.4">UNPUBLISHED WORK (C) OTIS ELEVATOR COMPANY</text>
<text x="134.5" y="200.2">ALL RIGHTS RESERVED.</text>
<text x="159.4" y="207.9">A United Technologies Company</text>
</g>
<g font-size="1.1">
<text x="30.8" y="80.5">V_DIVIDER_INTERLOCK</text>
<text x="49.5" y="86.7">V_TH_INTERLOCK</text>
<text x="75.2" y="166.8">REF</text>
<text x="80.2" y="166.8">C</text>
<text x="78.2" y="169.4">A</text>
</g>
</svg>
